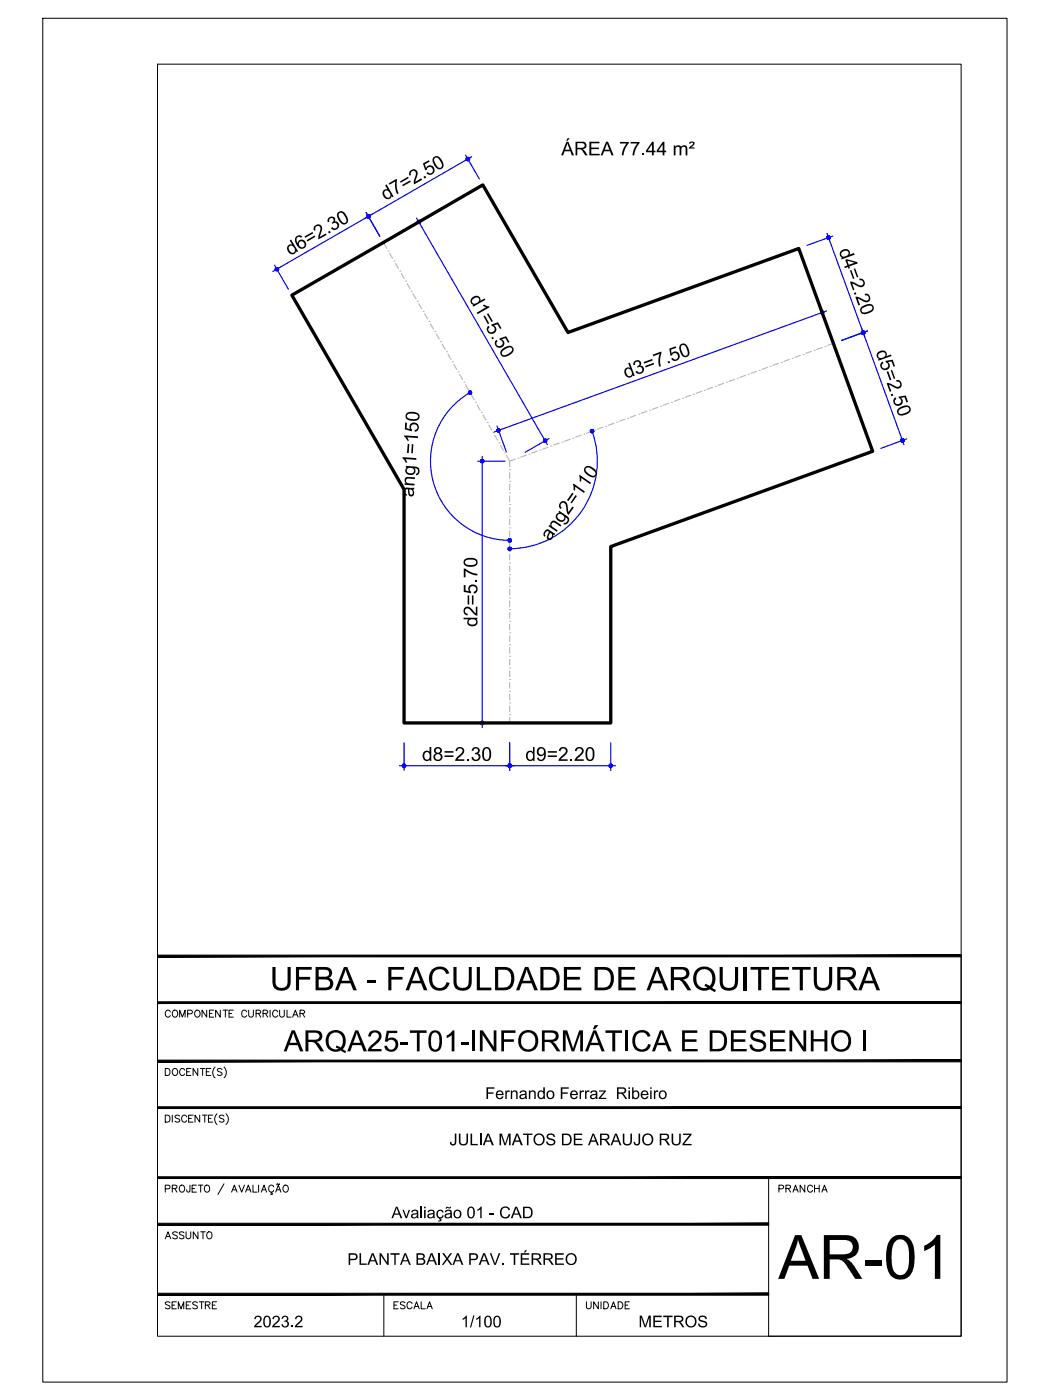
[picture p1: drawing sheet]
<svg xmlns="http://www.w3.org/2000/svg" width="229mm" height="305mm" viewBox="0 0 229 305" stroke-linecap="round" stroke-linejoin="round" font-family="sans-serif">
<!-- layer: ARQ_EIXO CINZA 04 -->
<g fill="none" stroke="#bababa" stroke-width=".25">
<path d="M83.5 52.8l.7 1.3M84.5 54.6h.1M84.8 55.2l.7 1.1M85.8 56.8h.1M86.1 57.4l.6 1.1M87 59h.1M87.4 59.6l.6 1.1M88.3 61.2h.1M88.6 61.8l.7 1.1M89.6 63.4h.1M89.9 64l.7 1M90.8 65.6h.1"/>
<path d="M91.2 66.1l.6 1.1M92.1 67.8h.1M92.5 68.3l.6 1.1M93.4 70h.1M93.7 70.5l.7 1.1M94.7 72.2h.1M95 72.7l.6 1.1M95.9 74.4h.1M96.3 74.9l.6 1.1M97.2 76.6h.1M97.5 77.1l.7 1.1M98.5 78.8h.1"/>
<path d="M98.8 79.3l.6 1.1M167.1 80l-1.2 .4M167.7 79.8h.1M169.5 79.1l-1.2 .4M170.1 78.9h.1M171.9 78.2l-1.2 .5M172.5 78h.1M174.2 77.4l-1.1 .4M174.8 77.2h.1M176.7 76.5l-1.3 .4M177.2 76.3h.1M179 75.6l-1.2 .5"/>
<path d="M179.6 75.4h.1M181.4 74.8l-1.2 .4M99.7 81h.1M100.1 81.5l.6 1.1M101 83.2h.1M101.3 83.7l.7 1.1M102.3 85.4h.1M102.6 85.9l.7 1.1M103.5 87.6h.1M103.9 88.1l.6 1.1M104.8 89.8h.1M105.2 90.3l.6 1.1"/>
<path d="M106.1 92h.1M106.4 92.5l.7 1.1M107.4 94.2h.1M107.7 94.7l.6 1.1M108.6 96.4h.1M109 96.9l.6 1.1M109.9 98.6h.1M110.2 99.1l.8 1.3M112.2 99.9l-1.2 .5v1.2M112.8 99.7h.1M114.6 99.1l-1.2 .4M115.2 98.9h.1"/>
<path d="M117 98.2l-1.2 .4M117.6 98h.1M119.3 97.4l-1.1 .4M119.9 97.2h.1M121.8 96.5l-1.2 .4M122.3 96.3h.1M124.1 95.6l-1.2 .5M124.7 95.4h.1M126.5 94.7l-1.2 .5M127.1 94.5h.1M128.9 93.9l-1.2 .4M129.5 93.6h.1"/>
<path d="M131.3 93l-1.2 .4M131.9 92.8h.1M133.7 92.2l-1.2 .4M134.3 91.9h.1M136.1 91.3l-1.2 .4M136.7 91.1h.1M138.4 90.4l-1.2 .4M139.1 90.2h.1M140.8 89.5l-1.1 .5M141.4 89.3h.1M143.2 88.7l-1.2 .4M143.8 88.4h.1"/>
<path d="M145.6 87.8l-1.2 .4M146.2 87.6h.1M148 86.9l-1.2 .5M148.6 86.7h.1M150.4 86.1l-1.2 .4M151 85.9h.1M152.8 85.2l-1.2 .4M153.4 85h.1M155.2 84.3l-1.2 .5M155.7 84.1h.1M157.6 83.4l-1.3 .5M158.2 83.2h.1"/>
<path d="M159.9 82.6l-1.2 .4M160.5 82.4h.1M162.3 81.7l-1.2 .5M162.9 81.5h.1M164.7 80.9l-1.2 .4M165.3 80.6h.1M111 117.5h.1M111 114.9h.1M111 112.4h.1M111 109.9h.1M111 107.3h.1M111 104.8h.1"/>
<path d="M111 102.2h.1M111 102.9v1.2M111 105.4v1.3M111 108v1.2M111 110.5v1.3M111 113v1.3M111 115.6v1.2M111 118.1v1.3M111 137.8h.1M111 135.3h.1M111 132.7h.1M111 130.2h.1"/>
<path d="M111 127.6h.1M111 125.1h.1M111 122.6h.1M111 120h.1M111 120.7v1.2M111 123.2v1.3M111 125.7v1.3M111 128.3v1.2M111 130.8v1.3M111 133.4v1.2M111 135.9v1.3M111 138.4v1.3"/>
<path d="M111 155.6h.1M111 153h.1M111 150.5h.1M111 148h.1M111 145.4h.1M111 142.9h.1M111 140.3h.1M111 141v1.2M111 143.5v1.3M111 146.1v1.2M111 148.6v1.3M111 151.1v1.3"/>
<path d="M111 153.7v1.2M111 156.2v1.2"/>
</g>
<!-- layer: COTA AZUL -->
<g fill="none" stroke="#00f" stroke-width=".25">
<path d="M101.3 33.7l3.1 5.2M102.7 34.1l-23.4 13.5M59.8 57.7l3 5.2M79.7 46.3l3 5.1M81.1 46.6l-21.7 12.5M90.7 47.5l28.5 49.3M92 47.8l-5.1 3M180 50.8l16.8 46M181.3 51.4l-5.6 2M178.6 67.1l2.1 5.7M180 67.7l-72.4 26.4M188.8 72.1l-5.6 2"/>
<path d="M102.4 85.5a17.3 17.3 0 0 0-8.1 19.4 17.3 17.3 0 0 0 16.7 12.7M105 99.4v59M108.2 92.8l2 5.6M119.5 95.5l-5.2 3M128.9 93.9a19.1 19.1 0 0 1-17.9 25.6M197.4 95.5l-5.6 2.1M104 100.4h6M104 157.4h6M87 166.7h47M88 161.7v6M111 161.7v6M133 161.7v6"/>
</g>
<g fill="#00f" stroke="#00f" stroke-width=".22">
<path d="M91 48l-.2 .1 .4 .2zM90.8 48.1l.4 .2h-.4zM90.8 48.3v.2l.4-.2z"/>
<path d="M90.8 48.5l.2 .1 .2-.3zM91.2 48.3v.4l-.2-.1zM91.2 48.3v.4l.2-.1z"/>
<path d="M91.2 48.3l.2 .3 .1-.1zM91.2 48.3h.4l-.1 .2zM91.2 48.3h.4l-.1-.2z"/>
<path d="M91.4 48l-.2 .3 .3-.2zM91.2 48h.2l-.2 .3zM91 48l.2 .3v-.3z"/>
<path d="M118.7 96l.2 .3 .1-.2zM118.7 96h.3v.1zM118.7 96h.3v-.2z"/>
<path d="M118.9 95.6l-.2 .4 .3-.2zM118.7 95.6h.2l-.2 .4zM118.5 95.6l.2 .4v-.4z"/>
<path d="M118.5 95.6l-.1 .2 .3 .2zM118.4 95.8l.3 .2h-.4zM118.3 96l.1 .1 .3-.1z"/>
<path d="M118.4 96.1l.1 .2 .2-.3zM118.7 96v.3h-.2zM118.7 96v.3h.2z"/>
<path d="M104.8 100.1l.2 .3v-.4zM104.6 100.2l.2-.1 .2 .3zM104.6 100.2v.2h.4z"/>
<path d="M104.6 100.4v.2l.4-.2zM104.6 100.6l.4-.2-.2 .3zM105 100.4l-.2 .3 .2 .1z"/>
<path d="M105 100.4v.4l.2-.1zM105 100.4l.3 .2-.1 .1zM105 100.4l.3 .2 .1-.2z"/>
<path d="M105 100.4h.4l-.1-.2zM105.2 100.1l.1 .1-.3 .2zM105 100v.4l.2-.3z"/>
<path d="M105 157.4v.4l.2-.1zM105 157.4l.3 .2-.1 .1zM105 157.4l.3 .2 .1-.2z"/>
<path d="M105 157.4h.4l-.1-.2zM105.2 157.1l.1 .1-.3 .2zM105 157v.4l.2-.3z"/>
<path d="M104.8 157.1l.2 .3v-.4zM104.8 157.1l.2 .3-.4-.2zM104.6 157.2v.2h.4z"/>
<path d="M104.6 157.4v.2l.4-.2zM104.6 157.6l.4-.2-.2 .3zM105 157.4l-.2 .3 .2 .1z"/>
<path d="M108.2 93.9l.1 .1 .2-.3zM108.5 93.7v.4l-.2-.1zM108.5 93.7v.4h.2z"/>
<path d="M108.5 93.7l.2 .4 .1-.2zM108.5 93.7l.4 .1-.1 .1zM108.5 93.7l.4 .1v-.2z"/>
<path d="M108.8 93.4l-.3 .3 .4-.1zM108.6 93.3l.2 .1-.3 .3zM108.4 93.3l.1 .4 .1-.4z"/>
<path d="M108.2 93.5l.3 .2-.1-.4zM108.2 93.5l.3 .2-.3-.1zM108.2 93.6v.3l.3-.2z"/>
<path d="M179.2 67.8l-.2 .3 .4-.2zM179.1 67.7l.1 .1-.2 .3zM178.9 67.7l.1 .4 .1-.4z"/>
<path d="M178.9 67.7l-.2 .1 .3 .3zM178.7 67.8l.3 .3-.4-.1zM178.6 68v.2l.4-.1z"/>
<path d="M178.6 68.2l.2 .1 .2-.2zM179 68.1l-.1 .3-.1-.1zM179 68.1l-.1 .3h.3z"/>
<path d="M179 68.1l.2 .3 .1-.1zM179 68.1h.4l-.1 .2zM179 68.1h.4v-.2z"/>
<path d="M180.1 51.5l.3 .2-.1-.3zM180.1 51.5l.3 .2-.4-.1zM180 51.6v.3l.4-.2z"/>
<path d="M180 51.9l.1 .1 .3-.3zM180.4 51.7l-.1 .4-.2-.1zM180.4 51.7l-.1 .4h.2z"/>
<path d="M180.4 51.7l.1 .4 .2-.1zM180.4 51.7l.4 .1-.1 .2zM180.4 51.7l.4 .1-.1-.2z"/>
<path d="M180.6 51.4l-.2 .3 .3-.1zM180.5 51.4h.1l-.2 .3zM180.3 51.4l.1 .3 .1-.3z"/>
<path d="M187.9 72.4l.1 .4 .2-.2zM187.9 72.4l.4 .1-.1 .1zM187.9 72.4l.4 .1v-.2z"/>
<path d="M188.2 72.1l-.3 .3 .4-.1zM188 72.1h.2l-.3 .3zM187.8 72.1l.1 .3 .1-.3z"/>
<path d="M187.6 72.2l.3 .2-.1-.3zM187.6 72.2l.3 .2-.4-.1zM187.5 72.3l.1 .2 .3-.1z"/>
<path d="M187.6 72.5l.1 .2 .2-.3zM187.9 72.4l-.1 .4-.1-.1zM187.9 72.4l-.1 .4h.2z"/>
<path d="M187.6 72.2l.3 .2-.1-.3zM187.6 72.2l.3 .2-.4-.1zM187.5 72.3l.1 .2 .3-.1z"/>
<path d="M187.6 72.5l.1 .2 .2-.3zM187.9 72.4l-.1 .4-.1-.1zM187.9 72.4l-.1 .4h.2z"/>
<path d="M187.9 72.4l.1 .4 .2-.2zM187.9 72.4l.4 .1-.1 .1zM187.9 72.4l.4 .1v-.2z"/>
<path d="M188.2 72.1l-.3 .3 .4-.1zM188 72.1h.2l-.3 .3zM187.8 72.1l.1 .3 .1-.3z"/>
<path d="M196.5 95.9l.1 .4 .2-.2zM196.5 95.9l.3 .1v.1zM196.5 95.9l.3 .1v-.2z"/>
<path d="M196.7 95.6l-.2 .3 .3-.1zM196.5 95.5l.2 .1-.2 .3zM196.3 95.5l.2 .4v-.4z"/>
<path d="M196.2 95.6l.3 .3-.2-.4zM196.2 95.6l.3 .3-.4-.1zM196.1 95.8v.2l.4-.1z"/>
<path d="M196.1 96l.1 .2 .3-.3zM196.5 95.9l-.1 .4-.2-.1zM196.5 95.9l-.1 .4h.2z"/>
<path d="M80.4 46.8l-.2 .3 .3-.2zM80.2 46.7l.2 .1-.2 .3zM80 46.8l.2 .3v-.4z"/>
<path d="M80 46.8l-.1 .1 .3 .2zM79.9 46.9l.3 .2h-.4zM79.8 47.1l.1 .2 .3-.2z"/>
<path d="M79.9 47.3l.1 .2 .2-.4zM80.2 47.1v.4h-.2zM80.2 47.1v.4h.2z"/>
<path d="M80.2 47.1l.2 .4 .1-.2zM80.2 47.1h.4l-.1 .2zM80.2 47.1h.4l-.1-.2z"/>
<path d="M59.9 58.8l.2 .1 .2-.3zM60.3 58.6v.4l-.2-.1zM60.3 58.6v.4l.2-.1z"/>
<path d="M60.3 58.6l.2 .3 .1-.1zM60.3 58.6h.4l-.1 .2zM60.3 58.6h.4l-.1-.2z"/>
<path d="M60.5 58.3l-.2 .3 .3-.2zM60.3 58.3h.2l-.2 .3zM60.1 58.3l.2 .3v-.3z"/>
<path d="M59.9 58.4l.4 .2-.2-.3zM59.9 58.4l.4 .2h-.4zM59.9 58.6v.2l.4-.2z"/>
<path d="M79.9 47.3l.1 .2 .2-.4zM80.2 47.1v.4h-.2zM80.2 47.1v.4h.2z"/>
<path d="M80.2 47.1l.2 .4 .1-.2zM80.2 47.1h.4l-.1 .2zM80.2 47.1h.4l-.1-.2z"/>
<path d="M80.4 46.8l-.2 .3 .3-.2zM80.2 46.7l.2 .1-.2 .3zM80 46.8l.2 .3v-.4z"/>
<path d="M80 46.8l-.1 .1 .3 .2zM79.9 46.9l.3 .2h-.4zM79.8 47.1l.1 .2 .3-.2z"/>
<path d="M102 34.3l-.1 .3 .3-.2zM101.9 34.2l.1 .1-.1 .3zM101.6 34.3l.3 .3v-.4z"/>
<path d="M101.6 34.3l-.1 .1 .4 .2zM101.5 34.4l.4 .2h-.4zM101.5 34.6v.2l.4-.2z"/>
<path d="M101.5 34.8l.1 .1 .3-.3zM101.9 34.6v.4l-.3-.1zM101.9 34.6v.4l.1-.1z"/>
<path d="M101.9 34.6l.1 .3 .2-.1zM101.9 34.6h.3v.2zM101.9 34.6h.3v-.2z"/>
<path d="M111 166.7h.3v-.2zM111.2 166.4l.1 .1-.3 .2zM111 166.3v.4l.2-.3z"/>
<path d="M110.8 166.4l.2 .3v-.4zM110.8 166.4l.2 .3-.3-.2zM110.7 166.5l-.1 .2h.4z"/>
<path d="M110.6 166.7l.1 .2 .3-.2zM110.7 166.9l.3-.2-.2 .3zM111 166.7l-.2 .3 .2 .1z"/>
<path d="M111 166.7v.4l.2-.1zM111 166.7l.3 .2-.1 .1zM111 166.7l.3 .2v-.2z"/>
<path d="M87.6 166.7v.2l.4-.2zM87.6 166.9l.4-.2-.2 .3zM88 166.7l-.2 .3 .2 .1z"/>
<path d="M88 166.7v.4l.1-.1zM88 166.7l.3 .2-.2 .1zM88 166.7l.3 .2v-.2z"/>
<path d="M88 166.7h.3v-.2zM88.1 166.4l.2 .1-.3 .2zM88 166.3v.4l.1-.3z"/>
<path d="M87.8 166.4l.2 .3v-.4zM87.8 166.4l.2 .3-.4-.2zM87.6 166.5v.2h.4z"/>
<path d="M133 166.7h.3v-.2zM133.1 166.4l.2 .1-.3 .2zM133 166.3v.4l.1-.3z"/>
<path d="M132.8 166.4l.2 .3v-.4zM132.8 166.4l.2 .3-.4-.2zM132.6 166.5v.2h.4z"/>
<path d="M132.6 166.7v.2l.4-.2zM132.6 166.9l.4-.2-.2 .3zM133 166.7l-.2 .3 .2 .1z"/>
<path d="M133 166.7v.4l.1-.1zM133 166.7l.3 .2-.2 .1zM133 166.7l.3 .2v-.2z"/>
<path d="M110.6 166.7l.1 .2 .3-.2zM110.7 166.9l.3-.2-.2 .3zM111 166.7l-.2 .3 .2 .1z"/>
<path d="M111 166.7v.4l.2-.1zM111 166.7l.3 .2-.1 .1zM111 166.7l.3 .2v-.2z"/>
<path d="M111 166.7h.3v-.2zM111.2 166.4l.1 .1-.3 .2zM111 166.3v.4l.2-.3z"/>
<path d="M110.8 166.4l.2 .3v-.4zM110.8 166.4l.2 .3-.3-.2zM110.7 166.5l-.1 .2h.4z"/>
<path d="M102.5 85.1l-.1 .4 .3-.2zM102.4 85.1h.1l-.1 .4zM102.2 85.1l.2 .4v-.4z"/>
<path d="M102.2 85.1l-.2 .2 .4 .2zM102 85.3l.4 .2h-.4zM102 85.5v.2l.4-.2z"/>
<path d="M102 85.7l.2 .1 .2-.3zM102.4 85.5v.4l-.2-.1zM102.4 85.5v.4l.1-.1z"/>
<path d="M102.4 85.5l.1 .3 .2-.1zM102.4 85.5h.3v.2zM102.4 85.5h.3v-.2z"/>
<path d="M111 117.6h.3v-.1zM111.2 117.3l.1 .2-.3 .1zM111 117.3v.3l.2-.3z"/>
<path d="M110.8 117.3l.2 .3v-.3zM110.8 117.3l.2 .3-.3-.1zM110.7 117.5l-.1 .1h.4z"/>
<path d="M110.6 117.6l.1 .2 .3-.2zM110.7 117.8l.3-.2-.2 .4zM111 117.6l-.2 .4h.2z"/>
<path d="M111 117.6v.4h.2zM111 117.6l.3 .2-.1 .2zM111 117.6l.3 .2v-.2z"/>
<path d="M110.6 119.5l.1 .2 .3-.2zM110.7 119.7l.3-.2-.2 .3zM111 119.5l-.2 .3 .2 .1z"/>
<path d="M111 119.5v.4l.2-.1zM111 119.5l.3 .2-.1 .1zM111 119.5l.3 .2v-.2z"/>
<path d="M111 119.5h.3v-.2zM111.2 119.2l.1 .1-.3 .2zM111 119.1v.4l.2-.3z"/>
<path d="M110.8 119.2l.2 .3v-.4zM110.8 119.2l.2 .3-.3-.2zM110.7 119.3l-.1 .2h.4z"/>
<path d="M128.6 93.6l.3 .3-.1-.4zM128.6 93.6l.3 .3-.4-.1zM128.5 93.8l.1 .2 .3-.1z"/>
<path d="M128.6 94l.1 .1 .2-.2zM128.7 94.1l.2-.2-.1 .3zM128.9 93.9l-.1 .3h.2z"/>
<path d="M128.9 93.9l.1 .3 .2-.1zM128.9 93.9h.4l-.1 .2zM128.9 93.9h.4l-.1-.1z"/>
<path d="M129.2 93.6l-.3 .3 .3-.1zM129 93.5l.2 .1-.3 .3zM128.8 93.5l.1 .4 .1-.4z"/>
</g>
<!-- layer: 0 -->
<path d="M63.5 64.3l41.6-24 18.6 32.1 50.2-18.3 16.1 44.2-57 20.7v38.4h-45v-50.8z" fill="none" stroke="#000" stroke-width=".72"/>
<!-- layer: MRG_EXTERNA -->
<path d="M9.3 4h209.9v296.9h-209.9z" fill="none" stroke="#000" stroke-width=".22"/>
<!-- layer: MRG_INTERNA -->
<path d="M34.3 14h175v276.9h-175z" fill="none" stroke="#000" stroke-width=".22"/>
<!-- layer: SIMB_01 -->
<g fill="#000" stroke="#000" stroke-width=".22">
<path d="M34.3 218.1v.4l175-.4zM34.3 218.5l175-.4v.4z"/>
<path d="M34.3 207.9v.4l175-.4zM34.3 208.3l175-.4v.4z"/>
<path d="M34.3 230.8v.4l175-.4zM34.3 231.2l175-.4v.4z"/>
<path d="M34.3 256.2v.4l175-.4zM34.3 256.6l175-.4v.4z"/>
<path d="M34.3 241v.3l175-.3zM34.3 241.3l175-.3v.3z"/>
<path d="M34.3 266.3v.4l133-.4zM34.3 266.7l133-.4v.4z"/>
<path d="M34.3 282h133v-.4zM34.3 281.6h133l-133 .4z"/>
</g>
<g fill="none" stroke="#000" stroke-width=".22">
<path d="M45 219.9v1.5l-1-1.5v1.5M46.5 219.9h-.9v1.5h.9M48 219.9v1.5l-1.1-1.5v1.5M48.6 219.9h1M49.1 219.9v1.5M50.8 219.9h-.9v1.5h.9M54.1 219.9v1.1l.5 .4h.3l.3-.4v-1.1M58.8 219.9v1.5M60.9 219.9v1.1l.4 .4 .5-.2 .1-1.3M62.5 219.9v1.5h.9M209.3 208.1v82.8h-42v-34.5M36 232.6h.5a.82 .82 0 0 1 .5 .8 .82 .82 0 0 1-.5 .7h-.5z"/>
<path d="M37.1 220.3a.56 .56 0 0 0-.7-.4 .56 .56 0 0 0-.4 .6 .63 .63 0 0 0 .2 .8 .63 .63 0 0 0 .9-.2M37.7 220.1a.72 .72 0 0 1 1 .2 .72 .72 0 0 1-.3 1.1 .72 .72 0 0 1-.9-.4 .72 .72 0 0 1 .2-.9zM37.7 232.8a.72 .72 0 0 1 1 .2 .72 .72 0 0 1-.3 1.1 .72 .72 0 0 1-.9-.4 .72 .72 0 0 1 .2-.9zM39.1 221.4v-1.5l.6 1.5 .6-1.5v1.5M40.2 233a.56 .56 0 0 0-.6-.4 .56 .56 0 0 0-.5 .6 .63 .63 0 0 0 .3 .8 .63 .63 0 0 0 .8-.2M40.6 233.3h.6M40.9 220.7l.9-.1v-.5l-.3-.2h-.6v1.5M41.6 232.6h-1v1.5h1M42.7 220a.71 .71 0 0 1 .9 .7 .71 .71 0 0 1-.9 .7l-.3-.5v-.4zM43.1 232.6v1.5l-1.1-1.5v1.5M43.6 232.6h1M44.1 232.6v1.5"/>
<path d="M44.9 233.3h.6M45.6 220.6h.5M45.9 232.6h-1v1.5h1M46.8 232.3a1.57 1.57 0 0 0 0 2.4M48.3 232.8l-.3-.2-.7 .2 .2 .4 .5 .2 .3 .3v.2l-.3 .2-.7-.2M48.8 232.3a1.57 1.57 0 0 1 0 2.4M49.9 220.6h.5M53.7 220.3a.56 .56 0 0 0-.6-.4 .56 .56 0 0 0-.5 .6 .63 .63 0 0 0 .3 .8 .63 .63 0 0 0 .8-.2M55.8 220.6h.8l.2-.4-.4-.3h-.6v1.5M56.3 220.6l.5 .8M57.3 220.6h.8l.2-.4-.4-.3h-.6v1.5M57.8 220.6l.5 .8"/>
<path d="M60.5 220.3a.56 .56 0 0 0-.7-.4 .56 .56 0 0 0-.4 .6 .63 .63 0 0 0 .2 .8 .63 .63 0 0 0 .9-.2M63.7 221.4l.6-1.5 .6 1.5M65.3 220.6h.9l.1-.4-.3-.3h-.7v1.5M65.8 220.6l.5 .8M36 242.8h.5a.82 .82 0 0 1 .5 .7 .82 .82 0 0 1-.5 .8h-.5zM36 258.8l.9-.1 .1-.6-1-.1v1.5M37.5 258.7l1-.1v-.5l-1-.1v1.5M37.5 242.8v1.5M38 258.7l.5 .8M39.1 243l-.3-.2-.7 .2 .2 .4 .7 .3 .1 .2v.2l-.3 .2-.7-.2M39.2 258.2a.72 .72 0 0 1 1 .2 .72 .72 0 0 1-.3 1.1 .72 .72 0 0 1-.9-.4 .72 .72 0 0 1 .2-.9zM40.6 243.2a.56 .56 0 0 0-.6-.4 .56 .56 0 0 0-.5 .6 .63 .63 0 0 0 .3 .8 .63 .63 0 0 0 .8-.2"/>
<path d="M41.1 243.5h.6M41.4 258l-.1 1.4-.4 .1-.2-.1-.1-.4M41.8 258.7h.6M42 242.8h-.9v1.5h.9M42.8 258h-1v1.5h1M43.2 258h1M43.5 242.8v1.5l-1-1.5v1.5M43.7 258v1.5M44.1 242.8h1M44.6 242.8v1.5M44.6 258.2a.63 .63 0 0 1 .8-.1 .63 .63 0 0 1 .2 .9 .57 .57 0 0 1-.5 .6 .57 .57 0 0 1-.6-.6zM45.4 243.5h.5"/>
<path d="M46.3 242.8h-.9v1.5h.9M47.2 242.5a1.57 1.57 0 0 0 0 2.3M48.8 243l-.4-.2-.6 .2 .1 .4 .7 .3 .2 .2v.2l-.4 .2-.6-.2M48.8 257.7l-1.3 2.4M49.2 242.5a1.57 1.57 0 0 1 0 2.3M50.4 259.5l.6-1.5 .6 1.5M50.7 259h.7M52 258l.6 1.5 .6-1.5M53.5 259.5l.6-1.5 .6 1.5M53.7 259h.7M55.1 258v1.5h.9M56.3 258v1.5"/>
<path d="M56.9 259.5l.6-1.5 .5 1.5M57.1 259h.7M59.1 259.5v.3l.2 .2h-.4M59.6 258.4a.6 .6 0 0 0-.9-.3 .6 .6 0 0 0-.2 .9 .54 .54 0 0 0 .4 .5 .54 .54 0 0 0 .7-.3M60 259.5l.6-1.5 .6 1.5M60.2 259h.8M60.3 257.8l-.1 .1M60.3 257.8h.2M60.5 257.8l.1 .1M60.6 257.9h.2M60.9 257.7l-.1 .2M61.8 258.2a.72 .72 0 0 1 1 .2 .72 .72 0 0 1-.3 1.1 .72 .72 0 0 1-.9-.4 .72 .72 0 0 1 .2-.9z"/>
<path d="M83.6 281.8v9.1M125.5 281.8v9.1"/>
</g>
<text font-size="13.3" x="169.5" y="278.4">AR-01</text>
<text font-size="7.1" x="58.8" y="215.6">UFBA - FACULDADE DE ARQUITETURA</text>
<text font-size="6.4" x="61.8" y="228.9">ARQA25-T01-INFORMÁTICA E DESENHO I</text>
<g font-size="4.4">
<text x="168.3" y="260.7">PRANCHA</text>
<text x="34.9" y="270.9">ASSUNTO</text>
<text x="34.9" y="286.1">SEMESTRE</text>
<text x="84.7" y="286.1">ESCALA</text>
<text x="126.3" y="286.1">UNIDADE</text>
</g>
<g font-size="4.2">
<text x="122.2" y="33.8">ÁREA 77.44 m²</text>
<text x="83.9" y="43.8" transform="rotate(-30 83.9 43.8)">d7=2.50</text>
<text x="63.1" y="55.8" transform="rotate(-30 63.1 55.8)">d6=2.30</text>
<text x="182.5" y="54.6" transform="rotate(70 182.5 54.6)">d4=2.20</text>
<text x="102.1" y="65" transform="rotate(60 102.1 65)">d1=5.50</text>
<text x="190.6" y="76.6" transform="rotate(70 190.6 76.6)">d5=2.50</text>
<text x="136.3" y="82.5" transform="rotate(-20 136.3 82.5)">d3=7.50</text>
<text x="90" y="108.3" transform="rotate(-86 90 108.3)">ang1=150</text>
<text x="119.7" y="117.9" transform="rotate(-55 119.7 117.9)">ang2=110</text>
<text x="103.9" y="136.5" transform="rotate(-90 103.9 136.5)">d2=5.70</text>
<text x="91.9" y="165.7">d8=2.30</text>
<text x="114.3" y="165.7">d9=2.20</text>
</g>
<g font-size="3.5">
<text x="105.6" y="239.3">Fernando Ferraz Ribeiro</text>
<text x="97.8" y="249.3">JULIA MATOS DE ARAUJO RUZ</text>
<text x="85.2" y="265.2">Avaliação 01 - CAD</text>
<text x="75.6" y="275.4">PLANTA BAIXA PAV. TÉRREO</text>
<text x="55.2" y="289">2023.2</text>
<text x="100.3" y="289">1/100</text>
<text x="139" y="289">METROS</text>
</g>
</svg>
